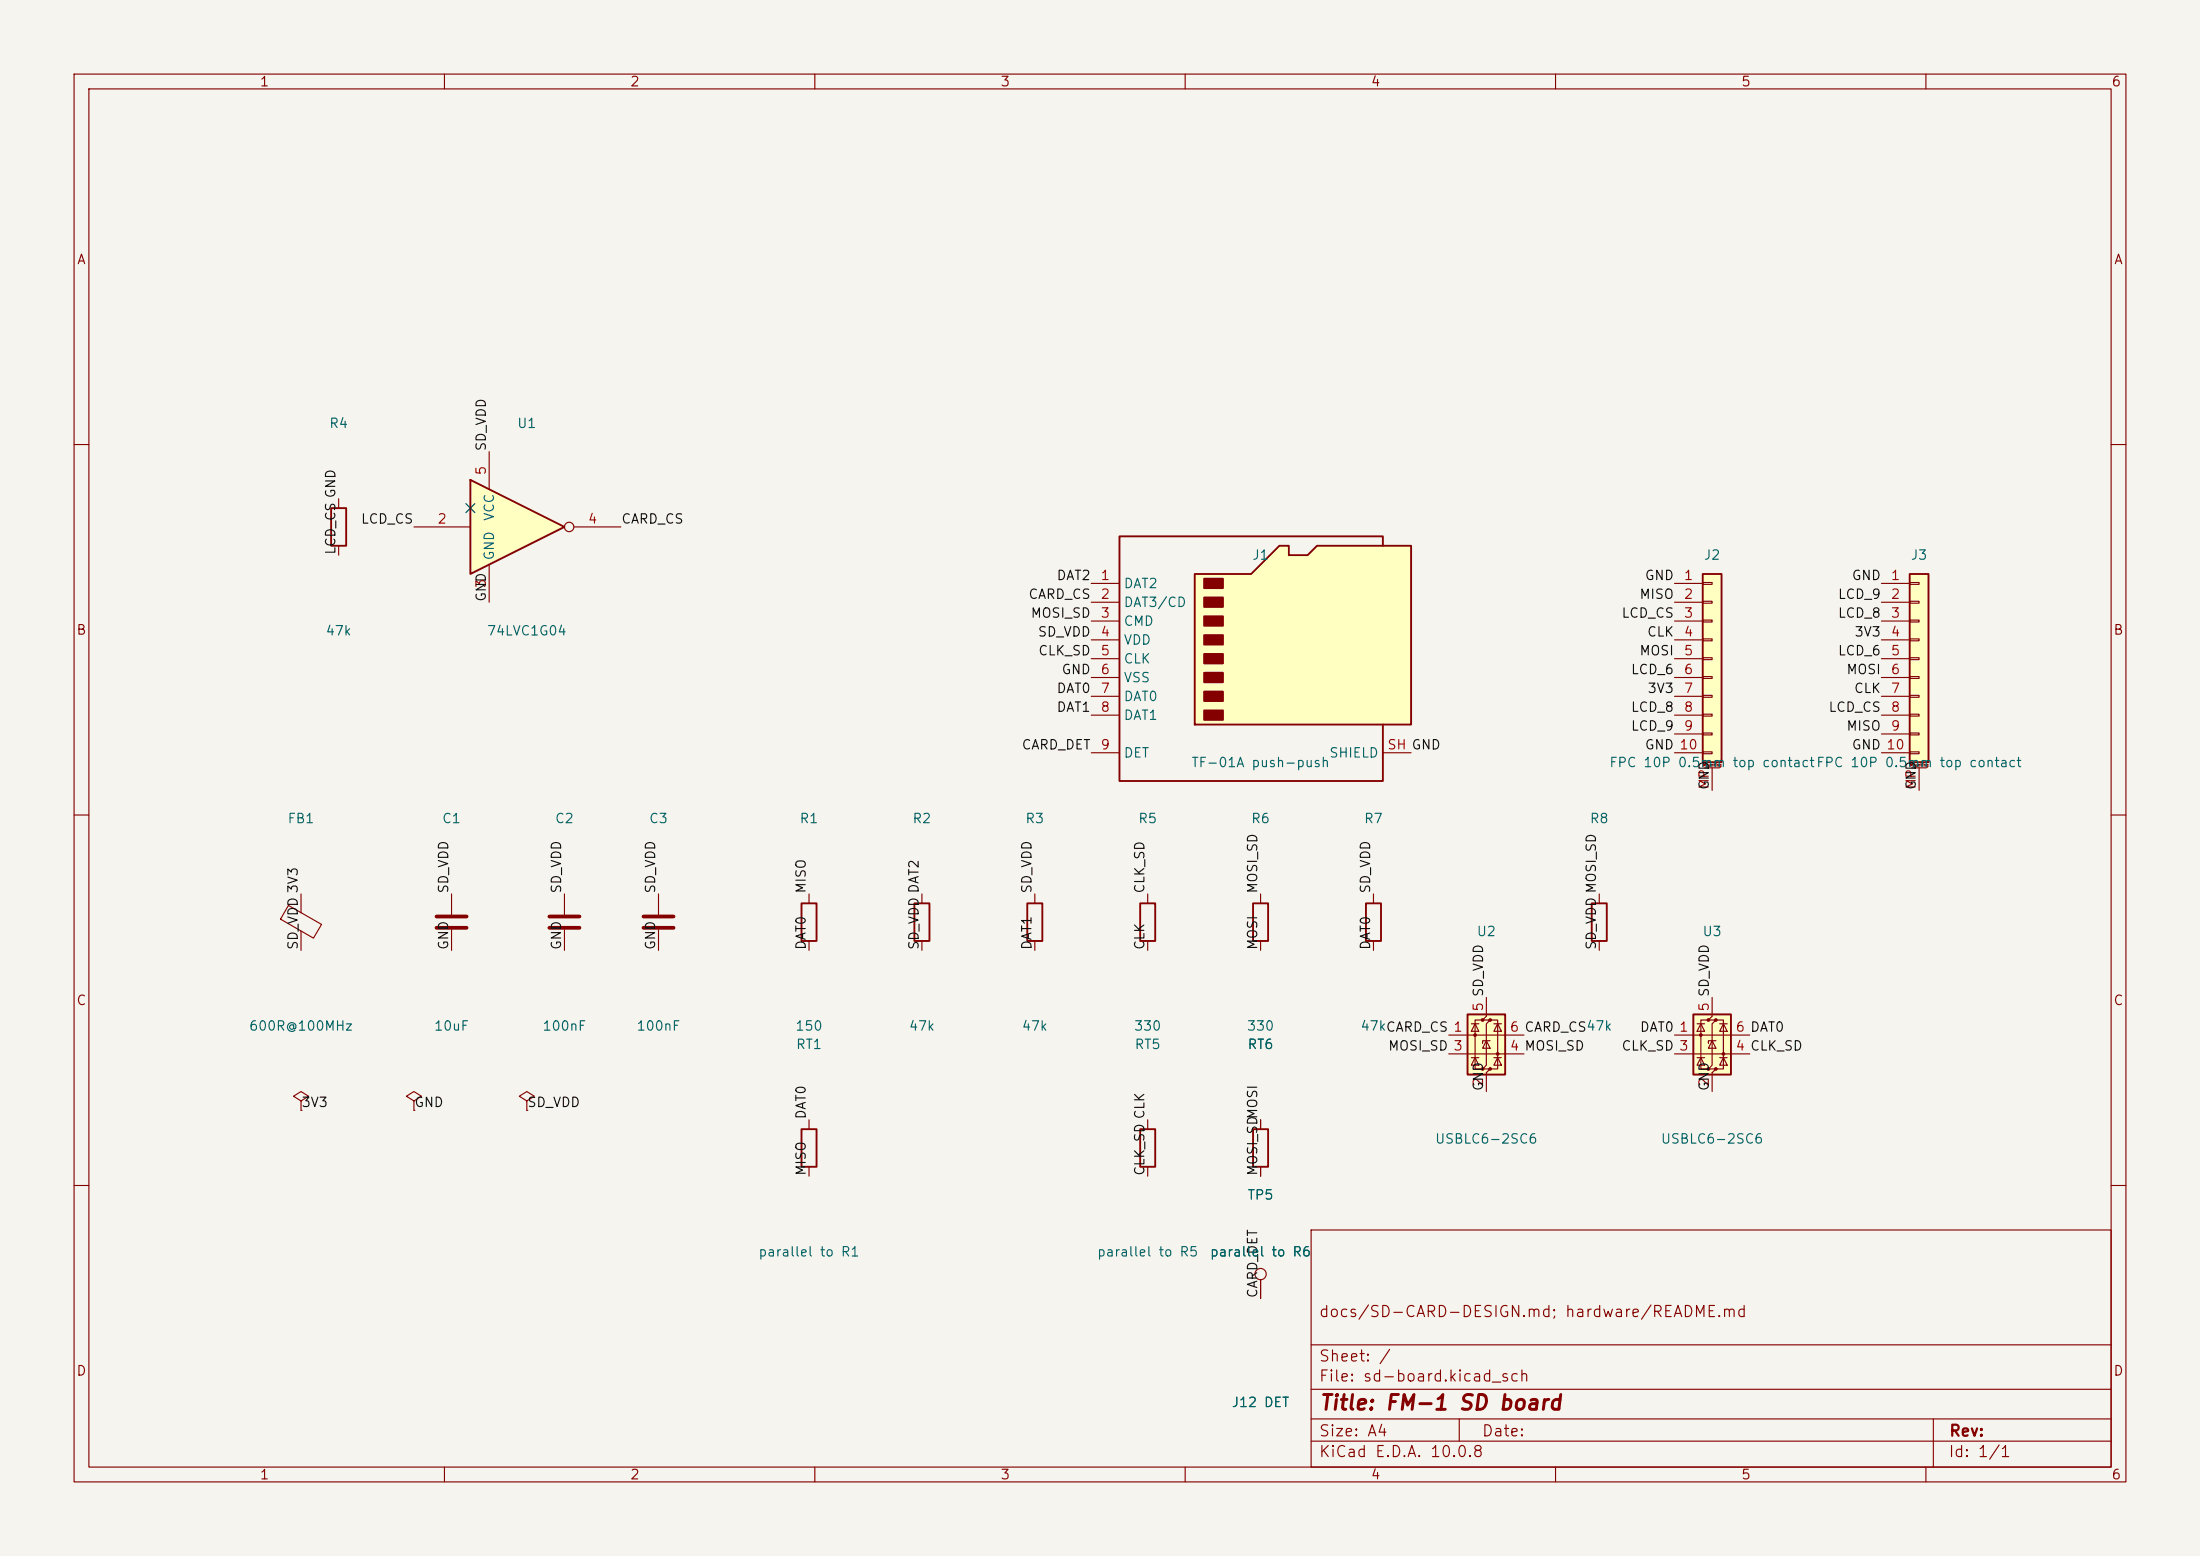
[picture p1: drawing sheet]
<svg xmlns="http://www.w3.org/2000/svg" width="297mm" height="210mm" viewBox="0 0 297 210" stroke-linecap="round" stroke-linejoin="round" font-family="sans-serif">
<path d="M0 0h297v210h-297z" fill="#f5f4ef" stroke="#f5f4ef" stroke-width=".14"/>
<g fill="none" stroke="#840000" stroke-width=".15">
<path d="M10 10h277v190h-277zM12 12h273v186h-273zM60 10v2M110 10v2M160 10v2M210 10v2M260 10v2M10 60h2M285 60h2M10 110h2M285 110h2M10 160h2"/>
<path d="M177 166h108v32h-108zM285 160h2M60 198v2M110 198v2M160 198v2M177 194.5h108M177 191.5h108M177 187.5h108M177 181.5h108M197 191.5v3M210 198v2M260 198v2"/>
<path d="M261 191.5v6.5"/>
</g>
<path d="M228.6 136.9h5.1v8.1h-5.1z" fill="#ffffc2"/>
<g fill="#840000">
<circle cx="229.6" cy="139.7" r=".25"/>
<circle cx="230.6" cy="137.7" r=".25"/>
<circle cx="230.6" cy="144.3" r=".25"/>
<circle cx="231.6" cy="137.7" r=".25"/>
<circle cx="231.6" cy="144.3" r=".25"/>
<circle cx="232.7" cy="142.2" r=".25"/>
</g>
<g fill="none" stroke="#840000" stroke-width=".15">
<path d="M76.2 120.7v2.7M76.2 125.5v2.8M226.1 139.7h10.1M229.1 138.2h1M229.6 138.2l.5 1h-1zM230.6 137.7h-1v6.6h1M231.1 134.6v2.6l-.5 .5h1l-.5 .5v5.6l-.5 .5h1l-.5 .5v2.5M231.6 137.7h1.1v6.6h-1.1M232.2 138.2h1M232.7 138.2l.5 1h-1zM40.6 148.6l1.1-.6-1.1-.7-1 .7 1 .6v1.3M40.6 149.9h.1"/>
<path d="M55.9 148.6l1-.6-1-.7-1 .7 1 .6v1.3M55.9 149.9h.1M226.1 142.2h10.1M229.1 142.7h1M229.6 142.7l.5 1.1h-1zM231.1 140.5l.5 1h-1zM231.6 140.5h-1v.3M232.2 142.7h1M232.7 142.7l.5 1.1h-1z"/>
</g>
<path d="M228.6 136.9h5.1v8.1h-5.1z" fill="none" stroke="#840000" stroke-width=".25"/>
<path d="M74.2 123.7h4M74.2 125.2h4" fill="none" stroke="#840000" stroke-width=".51"/>
<path d="M63.5 64.8l12.7 6.3-12.7 6.4z" fill="#ffffc2"/>
<path d="M44.7 68.6h2v5.1h-2zM63.5 64.8l12.7 6.3-12.7 6.4z" fill="none" stroke="#840000" stroke-width=".25"/>
<g fill="none" stroke="#840000" stroke-width=".15">
<path d="M45.7 67.3v1.3M45.7 73.7v1.2M55.9 71.1h7.6M66 61v5M66 76.2v5.1M77.5 71.1h6.3M61 120.7v2.7M61 125.5v2.8M88.9 120.7v2.7M88.9 125.5v2.8"/>
<circle cx="76.8" cy="71.1" r=".63"/>
</g>
<path d="M58.9 123.7h4.1M58.9 125.2h4.1M86.9 123.7h4M86.9 125.2h4" fill="none" stroke="#840000" stroke-width=".51"/>
<path d="M257.8 77.5h2.5v25.4h-2.5z" fill="#ffffc2"/>
<path d="M257.8 77.5h2.5v25.4h-2.5z" fill="none" stroke="#840000" stroke-width=".25"/>
<g fill="none" stroke="#840000" stroke-width=".15">
<path d="M254 78.7h3.8M257.8 78.6h1.3v.3h-1.3zM254 81.3h3.8M254 83.8h3.8M254 86.4h3.8M254 88.9h3.8M254 91.4h3.8M254 94h3.8M254 96.5h3.8M254 99.1h3.8M257.8 81.2h1.3v.2h-1.3zM257.8 83.7h1.3v.2h-1.3z"/>
<path d="M257.8 86.2h1.3v.3h-1.3zM257.8 88.8h1.3v.2h-1.3zM257.8 91.3h1.3v.3h-1.3zM257.8 93.9h1.3v.2h-1.3zM257.8 96.4h1.3v.2h-1.3zM257.8 98.9h1.3v.3h-1.3zM254 101.6h3.8M257.8 101.5h1.3v.2h-1.3zM258.1 103.6h2M259.1 103.6v3.1"/>
</g>
<path d="M229.9 77.5h2.5v25.4h-2.5z" fill="#ffffc2"/>
<path d="M229.9 77.5h2.5v25.4h-2.5zM214.9 121.9h2v5.1h-2z" fill="none" stroke="#840000" stroke-width=".25"/>
<g fill="none" stroke="#840000" stroke-width=".15">
<path d="M226.1 78.7h3.8M229.9 78.6h1.2v.3h-1.2zM226.1 81.3h3.8M226.1 83.8h3.8M226.1 86.4h3.8M226.1 88.9h3.8M226.1 91.4h3.8M226.1 94h3.8M226.1 96.5h3.8M226.1 99.1h3.8M229.9 81.2h1.2v.2h-1.2zM229.9 83.7h1.2v.2h-1.2z"/>
<path d="M229.9 86.2h1.2v.3h-1.2zM229.9 88.8h1.2v.2h-1.2zM229.9 91.3h1.2v.3h-1.2zM229.9 93.9h1.2v.2h-1.2zM229.9 96.4h1.2v.2h-1.2zM229.9 98.9h1.2v.3h-1.2zM226.1 101.6h3.8M229.9 101.5h1.2v.2h-1.2zM230.1 103.6h2.1M231.1 103.6v3.1M215.9 120.7v1.2M215.9 127v1.3"/>
</g>
<path d="M198.1 136.9h5.1v8.1h-5.1z" fill="#ffffc2"/>
<g fill="#840000">
<circle cx="199.1" cy="139.7" r=".25"/>
<circle cx="200.2" cy="137.7" r=".25"/>
<circle cx="200.2" cy="144.3" r=".25"/>
<circle cx="201.2" cy="137.7" r=".25"/>
<circle cx="201.2" cy="144.3" r=".25"/>
<circle cx="202.2" cy="142.2" r=".25"/>
</g>
<g fill="none" stroke="#840000" stroke-width=".15">
<path d="M195.6 139.7h10.1M198.6 138.2h1M199.1 138.2l.5 1h-1zM200.2 137.7h-1.1v6.6h1.1M200.7 134.6v2.6l-.5 .5h1l-.5 .5v5.6l-.5 .5h1l-.5 .5v2.5M201.2 137.7h1v6.6h-1M201.7 138.2h1M202.2 138.2l.5 1h-1zM195.6 142.2h10.1M198.6 142.7h1M199.1 142.7l.5 1.1h-1zM200.7 140.5l.5 1h-1z"/>
<path d="M201.2 140.5h-1v.3M201.7 142.7h1M202.2 142.7l.5 1.1h-1z"/>
</g>
<path d="M198.1 136.9h5.1v8.1h-5.1z" fill="none" stroke="#840000" stroke-width=".25"/>
<path d="M161.3 77.5h7.6l3.8-3.8h1.3v1.2h2.5l1.3-1.2h12.7v24.1h-29.2z" fill="#ffffc2"/>
<path d="M161.3 77.5h7.6l3.8-3.8h1.3v1.2h2.5l1.3-1.2h12.7v24.1h-29.2zM186.7 73.7v-1.3h-35.6v33h35.6v-7.6M108.2 121.9h2v5.1h-2zM123.4 121.9h2.1v5.1h-2.1zM138.7 121.9h2v5.1h-2zM153.9 121.9h2.1v5.1h-2.1zM169.2 121.9h2v5.1h-2zM184.4 121.9h2v5.1h-2zM108.2 152.4h2v5.1h-2zM153.9 152.4h2.1v5.1h-2.1zM169.2 152.4h2v5.1h-2z" fill="none" stroke="#840000" stroke-width=".25"/>
<g fill="#840000" stroke="#840000" stroke-width=".25">
<path d="M162.6 78.1h2.5v1.3h-2.5z"/>
<path d="M162.6 80.6h2.5v1.3h-2.5z"/>
<path d="M162.6 83.2h2.5v1.3h-2.5z"/>
<path d="M162.6 85.7h2.5v1.3h-2.5z"/>
<path d="M162.6 88.3h2.5v1.2h-2.5z"/>
<path d="M162.6 90.8h2.5v1.3h-2.5z"/>
<path d="M162.6 93.3h2.5v1.3h-2.5z"/>
<path d="M162.6 95.9h2.5v1.3h-2.5z"/>
</g>
<g fill="none" stroke="#840000" stroke-width=".15">
<path d="M147.3 78.7h3.8M147.3 81.3h3.8M147.3 83.8h3.8M147.3 86.4h3.8M147.3 88.9h3.8M147.3 91.4h3.8M147.3 94h3.8M147.3 96.5h3.8M147.3 101.6h3.8M186.7 101.6h3.8M38.9 122.2l4.5 2.6-1.1 1.8-4.4-2.5zM40.6 120.7v2.5"/>
<path d="M40.6 125.7v2.6M109.2 120.7v1.2M109.2 127v1.3M124.5 120.7v1.2M124.5 127v1.3M139.7 120.7v1.2M139.7 127v1.3M154.9 120.7v1.2M154.9 127v1.3M170.2 120.7v1.2M170.2 127v1.3M185.4 120.7v1.2"/>
<path d="M185.4 127v1.3M71.1 148.6l1-.6-1-.7-1 .7 1 .6v1.3M71.1 149.9h.1M109.2 151.1v1.3M109.2 157.5v1.3M154.9 151.1v1.3M154.9 157.5v1.3M170.2 151.1v1.3M170.2 157.5v1.3M170.2 172.7v2.6"/>
<circle cx="170.2" cy="172" r=".76"/>
</g>
<path d="M62.9 68l1.2 1.2M64.1 68l-1.2 1.2" fill="none" stroke="#000084" stroke-width=".15"/>
<text font-size="2" fill="#840000" x="178" y="190.8">Title: FM-1 SD board</text>
<g font-size="1.5" fill="#840000">
<text x="178" y="178.1">docs/SD-CARD-DESIGN.md; hardware/README.md</text>
<text x="178" y="184.1">Sheet: /</text>
<text x="178" y="186.8">File: sd-board.kicad_sch</text>
<text x="178" y="197">KiCad E.D.A. 10.0.8</text>
<text x="178" y="194.2">Size: A4</text>
<text x="200" y="194.2">Date:</text>
<text x="263" y="197">Id: 1/1</text>
<text x="263" y="194.2">Rev:</text>
</g>
<g font-size="1.3" fill="#840000">
<text x="35" y="12">1</text>
<text x="85" y="12">2</text>
<text x="135" y="12">3</text>
<text x="185" y="12">4</text>
<text x="235" y="12">5</text>
<text x="285" y="12">6</text>
<text x="10.3" y="36">A</text>
<text x="285.3" y="36">A</text>
<text x="10.2" y="86">B</text>
<text x="285.2" y="86">B</text>
<text x="10.2" y="136">C</text>
<text x="285.2" y="136">C</text>
<text x="10.2" y="186">D</text>
<text x="285.2" y="186">D</text>
<text x="35" y="200">1</text>
<text x="85" y="200">2</text>
<text x="135" y="200">3</text>
<text x="185" y="200">4</text>
<text x="235" y="200">5</text>
<text x="285" y="200">6</text>
</g>
<g font-size="1.3" fill="#006464">
<text x="44.4" y="58.1">R4</text>
<text x="69.7" y="58.1">U1</text>
<text x="67" y="70.4" transform="rotate(-90 67 70.4)">VCC</text>
<text x="67" y="75.7" transform="rotate(-90 67 75.7)">GND</text>
<text x="169" y="75.9">J1</text>
<text x="229.9" y="75.9">J2</text>
<text x="257.9" y="75.9">J3</text>
<text x="151.6" y="79.7">DAT2</text>
<text x="151.6" y="82.2">DAT3/CD</text>
<text x="43.9" y="86.1">47k</text>
<text x="65.6" y="86.1">74LVC1G04</text>
<text x="151.6" y="84.8">CMD</text>
<text x="151.6" y="87.3">VDD</text>
<text x="151.6" y="89.9">CLK</text>
<text x="151.6" y="92.4">VSS</text>
<text x="151.6" y="94.9">DAT0</text>
<text x="151.6" y="97.5">DAT1</text>
<text x="151.6" y="102.6">DET</text>
<text x="160.7" y="103.9">TF-01A push-push</text>
<text x="179.4" y="102.6">SHIELD</text>
<text x="217.2" y="103.9">FPC 10P 0.5mm top contactFPC 10P 0.5mm top contact</text>
<text x="38.7" y="111.4">FB1</text>
<text x="59.6" y="111.4">C1</text>
<text x="74.8" y="111.4">C2</text>
<text x="87.5" y="111.4">C3</text>
<text x="107.9" y="111.4">R1</text>
<text x="123.1" y="111.4">R2</text>
<text x="138.3" y="111.4">R3</text>
<text x="153.6" y="111.4">R5</text>
<text x="168.8" y="111.4">R6</text>
<text x="184.1" y="111.4">R7</text>
<text x="214.5" y="111.4">R8</text>
<text x="199.3" y="126.7">U2</text>
<text x="229.7" y="126.7">U3</text>
<text x="33.5" y="139.4">600R@100MHz</text>
<text x="58.5" y="139.4">10uF</text>
<text x="73.1" y="139.4">100nF</text>
<text x="85.8" y="139.4">100nF</text>
<text x="107.3" y="139.4">150</text>
<text x="107.4" y="141.9">RT1</text>
<text x="122.6" y="139.4">47k</text>
<text x="137.8" y="139.4">47k</text>
<text x="153" y="139.4">330</text>
<text x="153.1" y="141.9">RT5</text>
<text x="168.2" y="139.4">330</text>
<text x="168.3" y="141.9">RT6</text>
<text x="183.6" y="139.4">47kCARD_CS 1</text>
<text x="193.6" y="154.7">USBLC6-2SC6</text>
<text x="224.1" y="154.7">USBLC6-2SC6</text>
<text x="168.3" y="162.2">TP5</text>
<text x="102.3" y="169.9">parallel to R1</text>
<text x="148" y="169.9">parallel to R5</text>
<text x="163.2" y="169.9">parallel to R6</text>
<text x="166.2" y="190.2">J12 DET</text>
</g>
<g font-size="1.3" fill="#a90000">
<text x="65.9" y="64.2" transform="rotate(-90 65.9 64.2)">5</text>
<text x="59" y="71">2</text>
<text x="79.3" y="71">4</text>
<text x="65.9" y="79.5" transform="rotate(-90 65.9 79.5)">3</text>
<text x="148.5" y="78.6">1</text>
<text x="148.5" y="81.1">2</text>
<text x="148.5" y="83.7">3</text>
<text x="227.2" y="78.6">1</text>
<text x="227.2" y="81.1">2</text>
<text x="227.2" y="83.7">3</text>
<text x="255.2" y="78.6">1</text>
<text x="255.2" y="81.1">2</text>
<text x="255.2" y="83.7">3</text>
<text x="148.5" y="86.2">4</text>
<text x="148.5" y="88.8">5</text>
<text x="227.2" y="86.2">4</text>
<text x="227.2" y="88.8">5</text>
<text x="255.2" y="86.2">4</text>
<text x="255.2" y="88.8">5</text>
<text x="148.5" y="91.3">6</text>
<text x="148.5" y="93.8">7</text>
<text x="227.2" y="91.3">6</text>
<text x="227.2" y="93.8">7</text>
<text x="255.2" y="91.3">6</text>
<text x="255.2" y="93.8">7</text>
<text x="148.5" y="96.4">8</text>
<text x="148.5" y="101.5">9</text>
<text x="187.2" y="101.5">SH GND</text>
<text x="227.2" y="96.4">8</text>
<text x="227.2" y="98.9">9</text>
<text x="255.2" y="96.4">8</text>
<text x="255.2" y="98.9">9</text>
<text x="231" y="106.6" transform="rotate(-90 231 106.6)">MP</text>
<text x="258.9" y="106.6" transform="rotate(-90 258.9 106.6)">MP</text>
<text x="200.5" y="136.6" transform="rotate(-90 200.5 136.6)">5 SD_VDD</text>
<text x="231" y="136.6" transform="rotate(-90 231 136.6)">5 SD_VDD</text>
<text x="203.7" y="142.1">4 MOSI_SD</text>
<text x="203.7" y="139.6">6 CARD_CS47k</text>
<text x="226.6" y="139.6">1</text>
<text x="234.2" y="142.1">4 CLK_SD</text>
<text x="234.2" y="139.6">6 DAT0</text>
<text x="200.5" y="146.8" transform="rotate(-90 200.5 146.8)">2</text>
<text x="231" y="146.8" transform="rotate(-90 231 146.8)">2</text>
</g>
<g font-size="1.3" fill="#0f0f0f">
<text x="65.9" y="61" transform="rotate(-90 65.9 61)">SD_VDD</text>
<text x="48.6" y="71">LCD_CS</text>
<text x="83.8" y="71">CARD_CS</text>
<text x="45.6" y="75" transform="rotate(-90 45.6 75)">LCD_CS GND</text>
<text x="65.9" y="81.3" transform="rotate(-90 65.9 81.3)">GND</text>
<text x="138.7" y="81.2">CARD_CS</text>
<text x="139" y="83.7">MOSI_SD</text>
<text x="142.6" y="78.6">DAT2</text>
<text x="218.8" y="83.7">LCD_CS</text>
<text x="221.2" y="81.2">MISO</text>
<text x="222" y="78.6">GND</text>
<text x="248" y="83.7">LCD_8</text>
<text x="248" y="81.2">LCD_9</text>
<text x="249.9" y="78.6">GND</text>
<text x="140" y="86.2">SD_VDD</text>
<text x="140.1" y="88.8">CLK_SD</text>
<text x="221.2" y="88.8">MOSI</text>
<text x="222.3" y="86.2">CLK</text>
<text x="248" y="88.8">LCD_6</text>
<text x="250.3" y="86.2">3V3</text>
<text x="142.6" y="93.9">DAT0</text>
<text x="143.2" y="91.3">GND</text>
<text x="220.1" y="91.3">LCD_6</text>
<text x="222.3" y="93.9">3V3</text>
<text x="249.2" y="91.3">MOSI</text>
<text x="250.2" y="93.9">CLK</text>
<text x="137.8" y="101.5">CARD_DET</text>
<text x="142.6" y="96.4">DAT1</text>
<text x="220.1" y="96.4">LCD_8</text>
<text x="220.1" y="98.9">LCD_9</text>
<text x="222" y="101.5">GND 10</text>
<text x="246.8" y="96.4">LCD_CS</text>
<text x="249.2" y="98.9">MISO</text>
<text x="249.9" y="101.5">GND 10</text>
<text x="231" y="106.7" transform="rotate(-90 231 106.7)">GND</text>
<text x="259" y="106.7" transform="rotate(-90 259 106.7)">GND</text>
<text x="60.8" y="120.7" transform="rotate(-90 60.8 120.7)">SD_VDD</text>
<text x="76.1" y="120.7" transform="rotate(-90 76.1 120.7)">SD_VDD</text>
<text x="88.8" y="120.7" transform="rotate(-90 88.8 120.7)">SD_VDD</text>
<text x="109.1" y="120.7" transform="rotate(-90 109.1 120.7)">MISO</text>
<text x="139.6" y="120.7" transform="rotate(-90 139.6 120.7)">SD_VDD</text>
<text x="154.8" y="120.7" transform="rotate(-90 154.8 120.7)">CLK_SD</text>
<text x="170.1" y="120.7" transform="rotate(-90 170.1 120.7)">MOSI_SD</text>
<text x="185.3" y="120.7" transform="rotate(-90 185.3 120.7)">SD_VDD</text>
<text x="40.5" y="128.3" transform="rotate(-90 40.5 128.3)">SD_VDD 3V3</text>
<text x="60.8" y="128.3" transform="rotate(-90 60.8 128.3)">GND</text>
<text x="76.1" y="128.3" transform="rotate(-90 76.1 128.3)">GND</text>
<text x="88.8" y="128.3" transform="rotate(-90 88.8 128.3)">GND</text>
<text x="109.1" y="128.3" transform="rotate(-90 109.1 128.3)">DAT0</text>
<text x="124.3" y="128.3" transform="rotate(-90 124.3 128.3)">SD_VDD DAT2</text>
<text x="139.6" y="128.3" transform="rotate(-90 139.6 128.3)">DAT1</text>
<text x="154.8" y="128.3" transform="rotate(-90 154.8 128.3)">CLK</text>
<text x="170.1" y="128.3" transform="rotate(-90 170.1 128.3)">MOSI</text>
<text x="185.3" y="128.3" transform="rotate(-90 185.3 128.3)">DAT0</text>
<text x="215.8" y="128.3" transform="rotate(-90 215.8 128.3)">SD_VDD MOSI_SD</text>
<text x="187.3" y="142.1">MOSI_SD 3</text>
<text x="218.8" y="142.1">CLK_SD 3</text>
<text x="221.3" y="139.6">DAT0</text>
<text x="40.6" y="149.7">3V3</text>
<text x="55.9" y="149.7">GND</text>
<text x="71.1" y="149.7">SD_VDD</text>
<text x="200.5" y="147.3" transform="rotate(-90 200.5 147.3)">GND</text>
<text x="231" y="147.3" transform="rotate(-90 231 147.3)">GND</text>
<text x="109.1" y="151.2" transform="rotate(-90 109.1 151.2)">DAT0</text>
<text x="170.1" y="151.2" transform="rotate(-90 170.1 151.2)">MOSI</text>
<text x="109.1" y="158.8" transform="rotate(-90 109.1 158.8)">MISO</text>
<text x="154.8" y="158.8" transform="rotate(-90 154.8 158.8)">CLK_SD CLK</text>
<text x="170.1" y="158.8" transform="rotate(-90 170.1 158.8)">MOSI_SD</text>
<text x="170.1" y="175.3" transform="rotate(-90 170.1 175.3)">CARD_DET</text>
</g>
<g font-size=".4" fill="#840000">
<text x="229.8" y="103.5">Mounting</text>
<text x="257.8" y="103.5">Mounting</text>
</g>
</svg>
